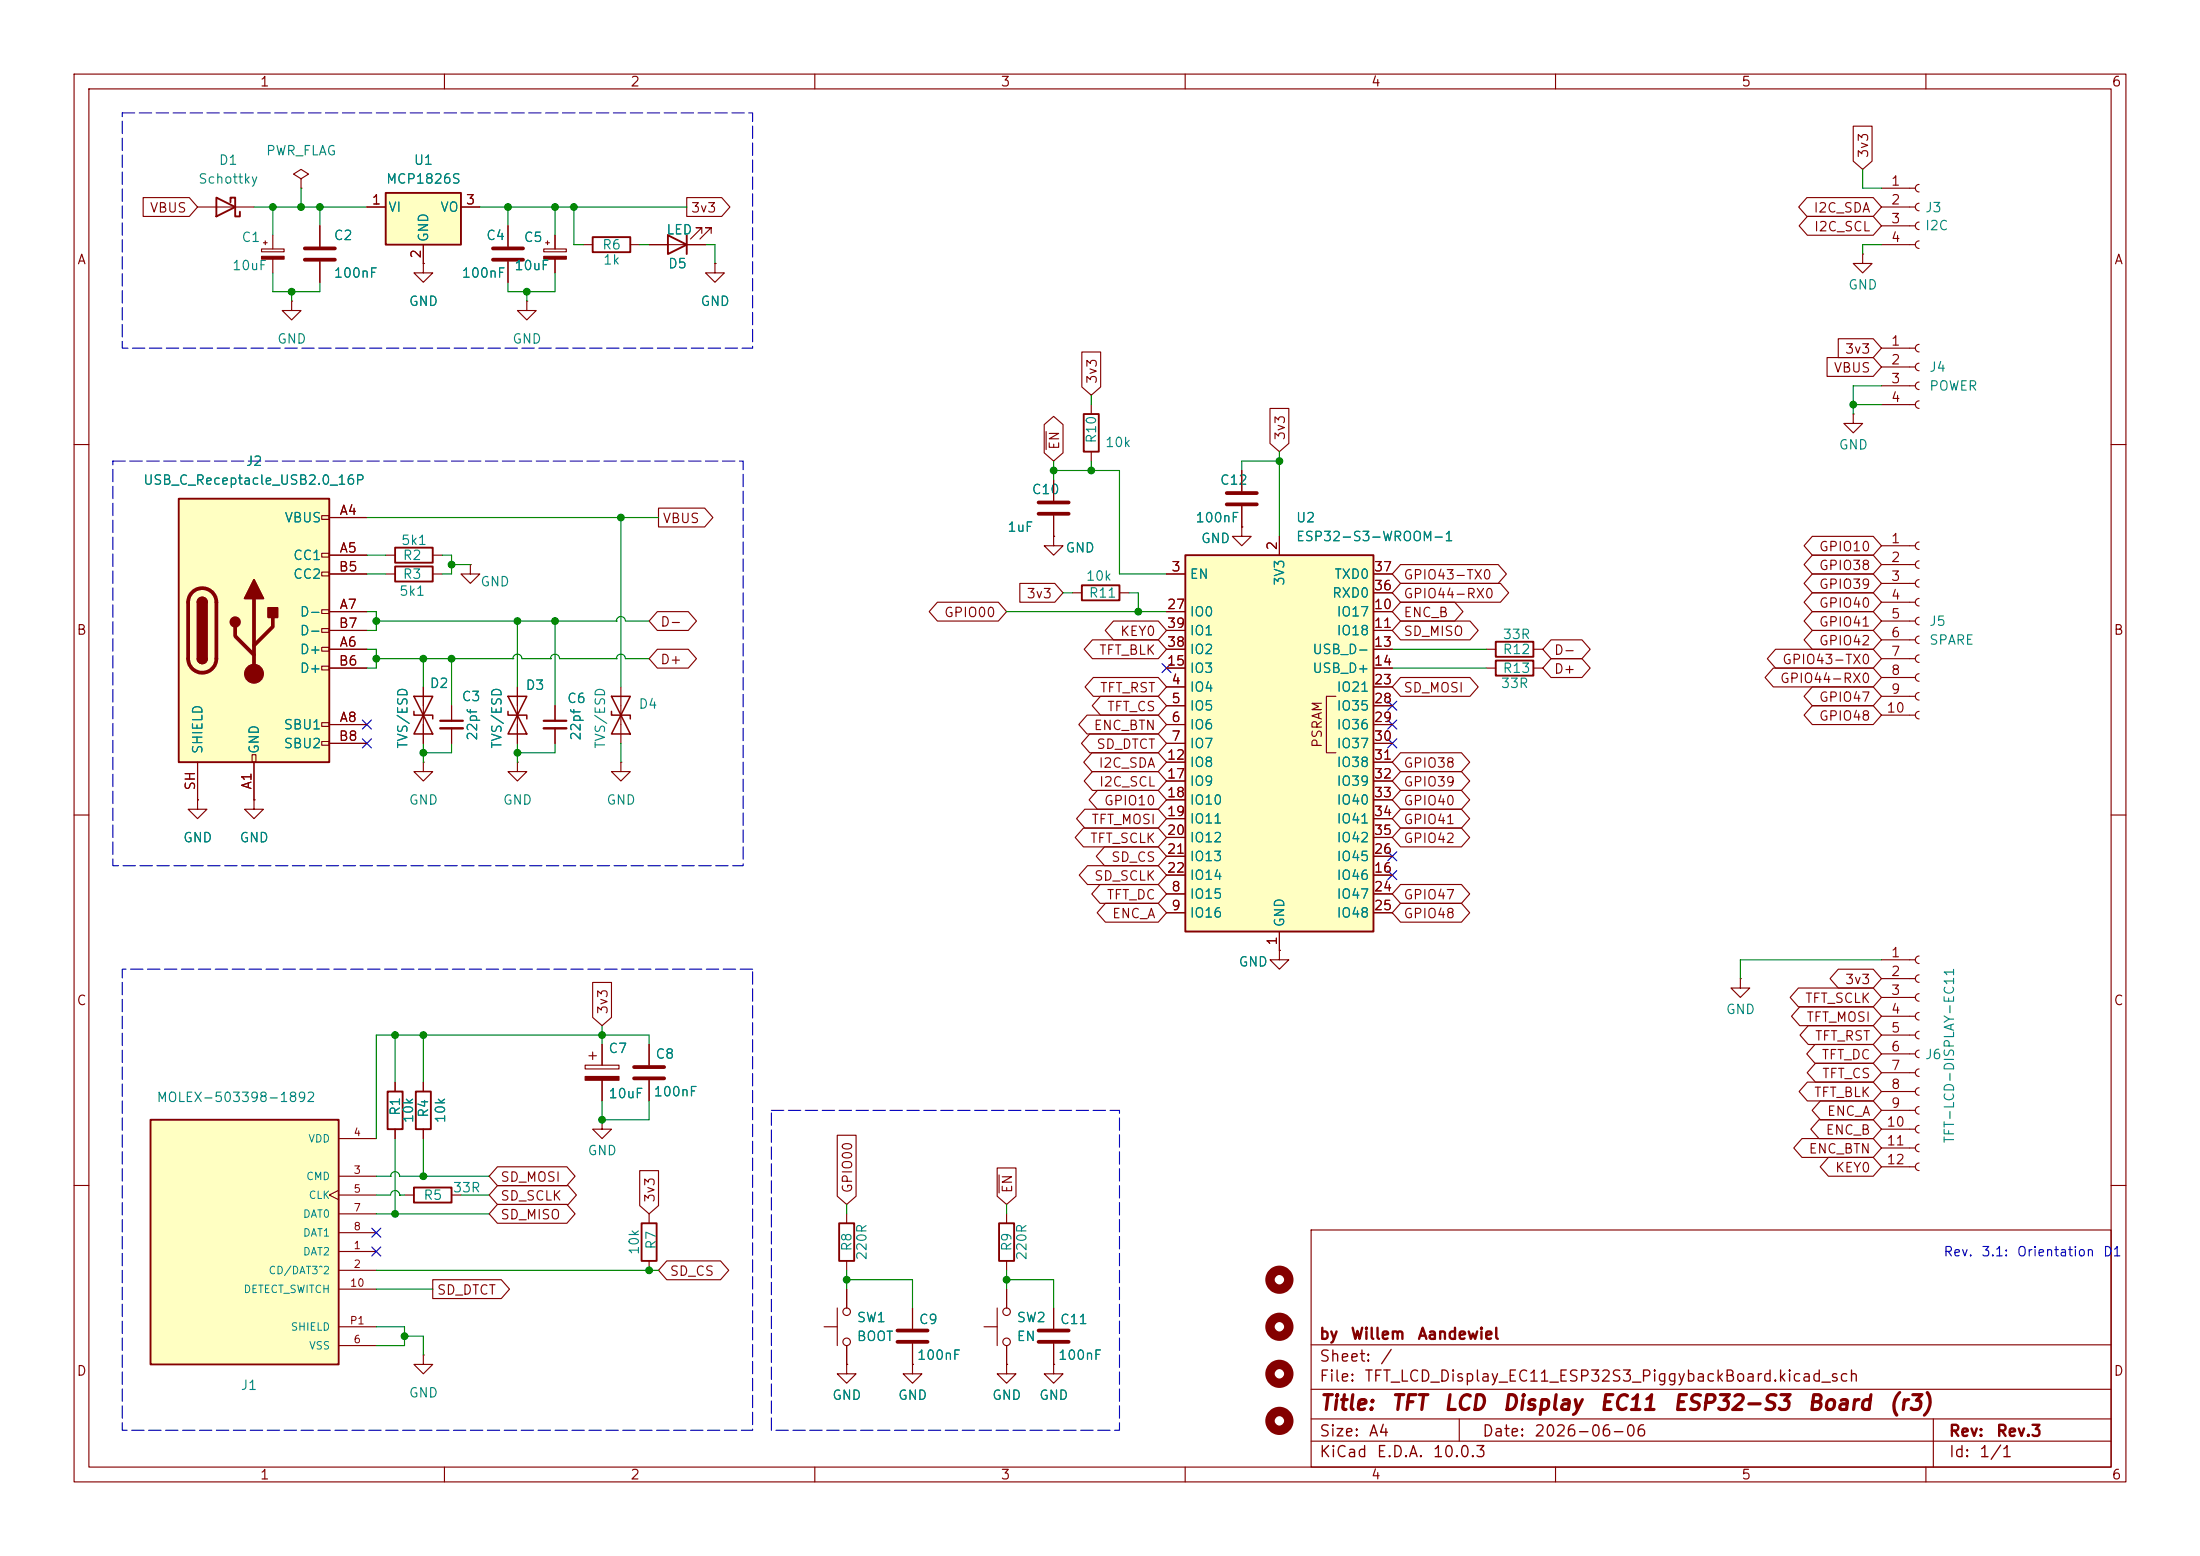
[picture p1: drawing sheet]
<svg xmlns="http://www.w3.org/2000/svg" width="297mm" height="210mm" viewBox="0 0 297 210" stroke-linecap="round" stroke-linejoin="round" font-family="sans-serif">
<g fill="none" stroke="#840000" stroke-width=".15">
<path d="M10 10h277v190h-277zM12 12h273v186h-273zM60 10v2M110 10v2M160 10v2M210 10v2M260 10v2M87.6 33h7.6M94.7 31.5v-.8h-.7h.7l-1.5 1.6M96 31.5v-.8h-.8h.8l-1.5 1.6M254 25.4h4.6M254 27.9h4.6"/>
<path d="M254 30.5h4.6M254 33h4.6M259.1 24.9a.51 .51 0 0 0-.5 .5 .51 .51 0 0 0 .5 .5M259.1 27.4a.51 .51 0 0 0-.5 .5 .51 .51 0 0 0 .5 .5M259.1 30a.51 .51 0 0 0-.5 .5 .51 .51 0 0 0 .5 .5M259.1 32.5a.51 .51 0 0 0-.5 .5 .51 .51 0 0 0 .5 .5M10 60h2M52.1 77.5h1.2M58.4 77.5h1.3M63.5 76.2v1.3h1.3l-1.3 1.2-1.3-1.2h1.3M63.5 76.2h.1M285 60h2"/>
<path d="M57.1 92.7v7.6M61 95.3v2M61 98.3v2M69.8 92.7v7.6M74.9 95.3v2M74.9 98.3v2M83.8 92.7v7.6M200.7 87.6h1.2M207 87.6h1.3M10 110h2M57.1 102.9v1.2h1.3l-1.3 1.3-1.2-1.3h1.2M57.1 102.9h.1"/>
<path d="M69.8 102.9v1.2h1.3l-1.3 1.3-1.2-1.3h1.2M69.8 102.9h.1M285 110h2M172.7 128.3v1.2h1.3l-1.3 1.3-1.3-1.3h1.3M172.7 128.3h.1M10 160h2M111.3 179.1h1.7M113 176.5v5.1M114.3 163.8v1.3M114.3 170.2v1.3M114.3 174v2.5M123.2 176.5v2.8"/>
<path d="M132.8 179.1h1.8M134.6 176.5v5.1M135.9 163.8v1.3M135.9 170.2v1.3M135.9 174v2.5M142.2 176.5v2.8M177 166h108v32h-108zM285 160h2M60 198v2M110 198v2M114.3 184.2v1.2h1.3l-1.3 1.3-1.3-1.3h1.3M114.3 184.2h.1"/>
<path d="M114.3 181.6v2.6M123.2 184.2v1.2h1.3l-1.3 1.3-1.3-1.3h1.3M123.2 184.2h.1M123.2 181.4v2.8M135.9 184.2v1.2h1.3l-1.3 1.3-1.3-1.3h1.3M135.9 184.2h.1M135.9 181.6v2.6M142.2 184.2v1.2h1.3l-1.3 1.3-1.2-1.3h1.2M142.2 184.2h.1M142.2 181.4v2.8M160 198v2M177 194.5h108"/>
<path d="M177 191.5h108M177 187.5h108M177 181.5h108M197 191.5v3M210 198v2M260 198v2M261 191.5v6.5"/>
<circle cx="114.3" cy="177" r=".51"/>
<circle cx="135.9" cy="177" r=".51"/>
<circle cx="114.3" cy="181.1" r=".51"/>
<circle cx="135.9" cy="181.1" r=".51"/>
</g>
<path d="M55.9 96v.5h2.5v.5M55.9 94h2.5l-1.3 2.5zM57.1 96.5l1.3 2.6h-2.5zM68.6 96v.5h2.5v.5M68.6 94h2.5l-1.3 2.5zM69.8 96.5l1.3 2.6h-2.5zM82.5 96v.5h2.6v.5M82.5 94h2.6l-1.3 2.5zM83.8 96.5l1.3 2.6h-2.6z" fill="none" stroke="#840000" stroke-width=".2"/>
<path d="M59.4 97.3h3.1M73.4 97.3h3.1" fill="none" stroke="#840000" stroke-width=".3"/>
<path d="M59.4 98.3h3.1M73.4 98.3h3.1" fill="none" stroke="#840000" stroke-width=".33"/>
<path d="M90.2 31.8l2.5 1.2-2.5 1.3zM92.7 31.8v2.5M53.3 76.5h5.1v2h-5.1zM201.9 86.6h5.1v2h-5.1zM113.3 165.1h2v5.1h-2zM134.9 165.1h2v5.1h-2z" fill="none" stroke="#840000" stroke-width=".25"/>
<path d="M121.2 179.6h4M140.2 179.6h4.1M121.2 181.1h4M140.2 181.1h4.1" fill="none" stroke="#840000" stroke-width=".51"/>
<g fill="none" stroke="#840000" stroke-width="1.3">
<circle cx="172.7" cy="179.1" r="1.27"/>
<circle cx="172.7" cy="172.7" r="1.27"/>
<circle cx="172.7" cy="185.4" r="1.27"/>
<circle cx="172.7" cy="191.8" r="1.27"/>
</g>
<path d="M160 74.9h25.4v50.8h-25.4z" fill="#ffffc2"/>
<path d="M80 32h5.1v2h-5.1zM160 74.9h25.4v50.8h-25.4zM201.9 89.2h5.1v2h-5.1z" fill="none" stroke="#840000" stroke-width=".25"/>
<g fill="none" stroke="#840000" stroke-width=".15">
<path d="M68.6 30.5v2.8M68.6 35.3v2.8M73.4 33.6h3.1v.4h-3.1zM73.7 32.8h.5M73.9 32.5v.5M74.9 31.8v1.8M74.9 35v1.8M78.7 33h1.3M85.1 33h1.3M250.2 55.9v1.3h1.3l-1.3 1.2-1.3-1.2h1.3M250.2 55.9h.1M254 47h4.6"/>
<path d="M254 49.5h4.6M254 52.1h4.6M254 54.6h4.6M259.1 46.5a.51 .51 0 0 0-.5 .5 .51 .51 0 0 0 .5 .5M259.1 49a.51 .51 0 0 0-.5 .5 .51 .51 0 0 0 .5 .5M259.1 51.6a.51 .51 0 0 0-.5 .5 .51 .51 0 0 0 .5 .5M259.1 54.1a.51 .51 0 0 0-.5 .5 .51 .51 0 0 0 .5 .5M157.5 77.5h2.5M172.7 72.4v2.5M185.4 77.5h2.6M254 73.7h4.6M254 76.2h4.6"/>
<path d="M254 78.7h4.6M259.1 73.2a.51 .51 0 0 0-.5 .5 .51 .51 0 0 0 .5 .5M259.1 75.7a.51 .51 0 0 0-.5 .5 .51 .51 0 0 0 .5 .5M259.1 78.2a.51 .51 0 0 0-.5 .5 .51 .51 0 0 0 .5 .5M157.5 92.7h2.5M157.5 95.3h2.5M157.5 97.8h2.5M157.5 82.6h2.5M157.5 85.1h2.5M157.5 87.6h2.5M157.5 90.2h2.5M180.3 94h-1.2v7.6h1.2"/>
<path d="M185.4 92.7h2.6M185.4 95.3h2.6M185.4 97.8h2.6M185.4 82.6h2.6M185.4 85.1h2.6M185.4 87.6h2.6M185.4 90.2h2.6M185.4 80h2.6M200.7 90.2h1.2M207 90.2h1.3M254 81.3h4.6M254 83.8h4.6"/>
<path d="M254 86.4h4.6M254 88.9h4.6M254 91.4h4.6M254 94h4.6M254 96.5h4.6M259.1 80.8a.51 .51 0 0 0-.5 .5 .51 .51 0 0 0 .5 .5M259.1 83.3a.51 .51 0 0 0-.5 .5 .51 .51 0 0 0 .5 .5M259.1 85.9a.51 .51 0 0 0-.5 .5 .51 .51 0 0 0 .5 .5M259.1 88.4a.51 .51 0 0 0-.5 .5 .51 .51 0 0 0 .5 .5M259.1 90.9a.51 .51 0 0 0-.5 .5 .51 .51 0 0 0 .5 .5M259.1 93.5a.51 .51 0 0 0-.5 .5 .51 .51 0 0 0 .5 .5M259.1 96a.51 .51 0 0 0-.5 .5 .51 .51 0 0 0 .5 .5"/>
<path d="M26.7 108v1.2h1.2l-1.2 1.3-1.3-1.3h1.3M26.7 108h.1M83.8 102.9v1.2h1.3l-1.3 1.3-1.3-1.3h1.3M83.8 102.9h.1M157.5 100.3h2.5M157.5 102.9h2.5M157.5 118.1h2.5M157.5 105.4h2.5M157.5 108h2.5M157.5 110.5h2.5M157.5 113h2.5M157.5 115.6h2.5"/>
<path d="M185.4 100.3h2.6M185.4 102.9h2.6M185.4 118.1h2.6M185.4 105.4h2.6M185.4 108h2.6M185.4 110.5h2.6M185.4 113h2.6M185.4 115.6h2.6M157.5 120.7h2.5M157.5 123.2h2.5M172.7 125.7v2.6M185.4 120.7h2.6"/>
<path d="M185.4 123.2h2.6"/>
</g>
<path d="M66.5 33.5h4.1M66.5 35.1h4.1" fill="none" stroke="#840000" stroke-width=".51"/>
<path d="M73.4 34.6h3.1v.4h-3.1z" fill="#840000" stroke="#840000" stroke-width=".15"/>
<path d="M24.1 67.3h20.3v35.6h-20.3z" fill="#ffffc2"/>
<g fill="none" stroke="#840000" stroke-width=".15">
<path d="M26.7 27.9h7.6M35.3 33.6h3.1v.4h-3.1zM35.6 32.8h.5M35.8 32.5v.5M36.8 31.8v1.8M36.8 35v1.8M40.6 24.1l1.1-.6-1.1-.6-1 .6 1 .6v1.3M40.6 25.4h.1M43.2 30.5v2.8M43.2 35.3v2.8M57.1 35.6v1.2h1.3l-1.3 1.3-1.2-1.3h1.2M57.1 35.6h.1"/>
<path d="M96.5 35.6v1.2h1.3l-1.3 1.3-1.3-1.3h1.3M96.5 35.6h.1M251.5 34.3v1.3h1.2l-1.2 1.2-1.3-1.2h1.3M251.5 34.3h.1M39.4 40.6v1.3h1.2l-1.2 1.3-1.3-1.3h1.3M39.4 40.6h.1M43.4 69.6h1v.5h-1zM43.4 74.7h1v.5h-1zM43.4 77.2h1v.5h-1zM44.4 69.9h5.1M44.4 74.9h5.1M44.4 77.5h5.1"/>
<path d="M52.1 74.9h1.2M58.4 74.9h1.3M43.4 82.3h1v.5h-1zM43.4 84.8h1v.5h-1zM43.4 87.4h1v.5h-1zM43.4 89.9h1v.5h-1zM43.4 97.5h1v.5h-1zM44.4 87.6h5.1M44.4 82.6h5.1M44.4 97.8h5.1M44.4 90.2h5.1M44.4 85.1h5.1"/>
<path d="M144.8 80h1.2M151.1 80h1.3M26.7 102.9v5.1M34 101.9h.5v1h-.5zM34.3 108v1.2h1.3l-1.3 1.3-1.3-1.3h1.3M34.3 108h.1M34.3 102.9v5.1M43.4 100.1h1v.5h-1zM44.4 100.3h5.1"/>
</g>
<path d="M29.2 26.7l2.5 1.2-2.5 1.3zM31.1 27.3v-.6h.6v2.5h.7v-.6M24.1 67.3h20.3v35.6h-20.3zM53.3 73.9h5.1v2h-5.1zM146 79h5.1v2h-5.1zM26.7 81.3a.64 .64 0 0 1 .6-.7 .64 .64 0 0 1 .6 .7M26.7 88.9a.64 .64 0 0 0 .6 .6 .64 .64 0 0 0 .6-.6" fill="none" stroke="#840000" stroke-width=".25"/>
<path d="M41.1 33.5h4.1M41.1 35.1h4.1M26 79.9a1.9 1.9 0 0 1 2-.4 1.9 1.9 0 0 1 1.2 1.8v7.6a1.91 1.91 0 0 1-1.9 1.9 1.91 1.91 0 0 1-1.9-1.9v-7.6a1.9 1.9 0 0 1 .6-1.4zM31.7 84.6v1.3l2.6 2.5M34.3 80.8v10.1M36.8 83.3v1.3l-2.5 2.5" fill="none" stroke="#840000" stroke-width=".51"/>
<g fill="#840000" stroke="#840000" stroke-width=".25">
<path d="M26.7 81.3h1.2v7.6h-1.2z"/>
<path d="M26.9 80.8a.64 .64 0 0 1 .6-.1 .64 .64 0 0 1 .4 .6h-1.2z"/>
<path d="M26.7 88.9h1.2a.64 .64 0 0 1-.6 .6 .64 .64 0 0 1-.6-.6z"/>
<path d="M34.3 78.2l1.3 2.6h-2.6z"/>
<path d="M36.2 82h1.3v1.3h-1.3z"/>
<circle cx="31.7" cy="83.9" r=".63"/>
</g>
<g fill="#840000" stroke="#840000" stroke-width=".15">
<path d="M35.3 34.6h3.1v.4h-3.1z"/>
<circle cx="34.3" cy="90.9" r="1.27"/>
</g>
<path d="M52.1 26h10.1v7h-10.1z" fill="#ffffc2"/>
<path d="M52.1 26h10.1v7h-10.1zM56.1 147.3h2.1v5.1h-2.1z" fill="none" stroke="#840000" stroke-width=".25"/>
<g fill="none" stroke="#840000" stroke-width=".15">
<path d="M49.5 27.9h2.6M57.1 33v2.6M62.2 27.9h2.6M254 129.5h4.6M254 132.1h4.6M254 134.6h4.6M254 137.2h4.6M254 139.7h4.6M259.1 129a.51 .51 0 0 0-.5 .5 .51 .51 0 0 0 .5 .5M259.1 131.6a.51 .51 0 0 0-.5 .5 .51 .51 0 0 0 .5 .5M259.1 134.1a.51 .51 0 0 0-.5 .5 .51 .51 0 0 0 .5 .5M259.1 136.7a.51 .51 0 0 0-.5 .5 .51 .51 0 0 0 .5 .5"/>
<path d="M259.1 139.2a.51 .51 0 0 0-.5 .5 .51 .51 0 0 0 .5 .5M57.1 146.1v1.2M57.1 152.4v1.3M254 142.2h4.6M254 144.8h4.6M254 147.3h4.6M254 149.9h4.6M254 152.4h4.6M254 154.9h4.6M254 157.5h4.6M259.1 141.7a.51 .51 0 0 0-.5 .5 .51 .51 0 0 0 .5 .5M259.1 144.3a.51 .51 0 0 0-.5 .5 .51 .51 0 0 0 .5 .5"/>
<path d="M259.1 146.8a.51 .51 0 0 0-.5 .5 .51 .51 0 0 0 .5 .5M259.1 149.4a.51 .51 0 0 0-.5 .5 .51 .51 0 0 0 .5 .5M259.1 151.9a.51 .51 0 0 0-.5 .5 .51 .51 0 0 0 .5 .5M259.1 154.4a.51 .51 0 0 0-.5 .5 .51 .51 0 0 0 .5 .5M259.1 157a.51 .51 0 0 0-.5 .5 .51 .51 0 0 0 .5 .5"/>
</g>
<path d="M20.3 151.1h25.4v33.1h-25.4z" fill="#ffffc2"/>
<path d="M146.3 55.9h2v5.1h-2zM20.3 151.1h25.4v33.1h-25.4zM52.3 147.3h2.1v5.1h-2.1zM55.9 160.3h5.1v2h-5.1zM86.6 165.1h2v5.1h-2z" fill="none" stroke="#840000" stroke-width=".25"/>
<g fill="none" stroke="#840000" stroke-width=".15">
<path d="M250.2 17h2.5v4.7l-1.2 1.2-1.3-1.2zM19.3 26.7h6.3l1.1 1.2-1.1 1.3h-6.3zM43.2 30.5v2.8M43.2 35.3v2.8M49.5 27.9h2.6M57.1 35.6h.1M57.1 33v2.6M62.2 27.9h2.6M68.6 30.5v2.8M68.6 35.3v2.8M74.9 31.8v1.8M74.9 35v1.8"/>
<path d="M87.6 33h2.6M92.7 26.7h4.7l1.1 1.2-1.1 1.3h-4.7zM92.7 33h2.5M96.5 35.6h.1M243.9 26.7h9l1.1 1.2-1.1 1.3h-9l-1.1-1.3zM244 29.2h8.9l1.1 1.3-1.1 1.3h-8.9l-1.1-1.3zM71.1 40.6v1.3h1.3l-1.3 1.3-1.3-1.3h1.3M71.1 40.6h.1M141 57.3l1.2-1.1 1.3 1.1v3.8l-1.3 1.1-1.2-1.1zM141.2 58.2v2.5M146 47.5h2.6v4.7l-1.3 1.1-1.3-1.1zM147.3 54.6v1.3"/>
<path d="M171.4 55.1h2.6v4.7l-1.3 1.2-1.3-1.2zM246.7 48.3h6.2l1.1 1.2-1.1 1.3h-6.2zM248.2 45.7h4.7l1.1 1.3-1.1 1.3h-4.7zM44.4 77.5h5.1M44.4 69.9h5.1M44.4 74.9h5.1M88.9 68.6h6.2l1.1 1.3-1.1 1.2h-6.2zM137.7 78.7h4.7l1.1 1.3-1.1 1.3h-4.7zM142.2 72.4v1.3h1.3l-1.3 1.2-1.2-1.2h1.2M142.2 72.4h.1M142.2 64.8v2.8M142.2 69.6v2.8"/>
<path d="M147.3 61v1.2M157.5 77.5h2.5M167.6 71.1v1.3h1.3l-1.3 1.3-1.2-1.3h1.2M167.6 71.1h.1M167.6 63.5v2.8M167.6 68.3v2.8M172.7 72.4v2.5M185.4 77.5h2.6M189.1 78.7h13.5l1.1 1.3-1.1 1.3h-13.5l-1.1-1.3zM189.1 76.2h13.2l1.1 1.3-1.1 1.2h-13.2l-1.1-1.2zM244.7 77.5h8.2l1.1 1.2-1.1 1.3h-8.2l-1.2-1.3zM244.7 74.9h8.2l1.1 1.3-1.1 1.3h-8.2l-1.2-1.3z"/>
<path d="M244.7 72.4h8.2l1.1 1.3-1.1 1.2h-8.2l-1.2-1.2zM44.4 97.8h5.1M44.4 82.6h5.1M44.4 85.1h5.1M44.4 87.6h5.1M44.4 90.2h5.1M57.1 92.7v2.6M57.1 97.8v2.5M61 95.3v2M61 98.3v2M69.8 92.7v2.6M69.8 97.8v2.5"/>
<path d="M74.9 95.3v2M74.9 98.3v2M88.7 87.6h4.2l1.1 1.3-1.1 1.3h-4.2l-1.1-1.3zM88.7 82.5h4.2l1.1 1.3-1.1 1.3h-4.2l-1.1-1.3zM126.6 81.3h8.2l1.1 1.3-1.1 1.2h-8.2l-1.2-1.2zM146.7 96.5h9.7l1.1 1.3-1.1 1.3h-9.7l-1.1-1.3zM147.1 99.1h9.3l1.1 1.2-1.1 1.3h-9.3l-1.1-1.3zM147.5 86.4h8.9l1.1 1.2-1.1 1.3h-8.9l-1.1-1.3zM147.6 91.4h8.8l1.1 1.3-1.1 1.3h-8.8l-1.1-1.3zM148.6 94h7.8l1.1 1.3-1.1 1.2h-7.8l-1.1-1.2zM150.3 83.8h6.1l1.1 1.3-1.1 1.3h-6.1l-1.1-1.3zM157.5 92.7h2.5"/>
<path d="M157.5 95.3h2.5M157.5 97.8h2.5M157.5 82.6h2.5M157.5 85.1h2.5M157.5 87.6h2.5M157.5 90.2h2.5M185.4 92.7h2.6M185.4 95.3h2.6M185.4 97.8h2.6M185.4 82.6h2.6M185.4 85.1h2.6M185.4 87.6h2.6"/>
<path d="M185.4 90.2h2.6M185.4 80h2.6M189.1 91.4h9.3l1.2 1.3-1.2 1.3h-9.3l-1.1-1.3zM189.1 81.3h7.3l1.1 1.3-1.1 1.2h-7.3l-1.1-1.2zM189.1 83.8h9.3l1.2 1.3-1.2 1.3h-9.3l-1.1-1.3zM209.4 88.9h4.2l1.1 1.3-1.1 1.2h-4.2l-1.1-1.2zM209.4 86.4h4.2l1.1 1.2-1.1 1.3h-4.2l-1.1-1.3zM239.4 90.2h13.5l1.1 1.2-1.1 1.3h-13.5l-1.1-1.3zM239.7 87.6h13.2l1.1 1.3-1.1 1.3h-13.2l-1.1-1.3zM244.7 95.2h8.2l1.1 1.3-1.1 1.3h-8.2l-1.2-1.3zM244.7 85.1h8.2l1.1 1.3-1.1 1.2h-8.2l-1.2-1.2zM244.7 92.7h8.2l1.1 1.3-1.1 1.3h-8.2l-1.2-1.3z"/>
<path d="M244.7 80h8.2l1.1 1.3-1.1 1.3h-8.2l-1.2-1.3zM244.7 82.5h8.2l1.1 1.3-1.1 1.3h-8.2l-1.2-1.3zM26.7 108h.1M26.7 102.9v5.1M34.3 108h.1M34.3 102.9v5.1M44.4 100.3h5.1M146.3 111.8h10.1l1.1 1.2-1.1 1.3h-10.1l-1.1-1.3zM146.4 109.2h10l1.1 1.3-1.1 1.3h-10l-1.1-1.3zM146.8 116.8h9.6l1.1 1.3-1.1 1.3h-9.6l-1.1-1.3zM147.4 101.6h9l1.1 1.3-1.1 1.2h-9l-1.1-1.2zM147.5 104.1h8.9l1.1 1.3-1.1 1.3h-8.9l-1.1-1.3z"/>
<path d="M148.1 106.7h8.3l1.1 1.3-1.1 1.2h-8.3l-1.1-1.2zM148.5 119.4h7.9l1.1 1.3-1.1 1.2h-7.9l-1.1-1.2zM149.1 114.3h7.3l1.1 1.3-1.1 1.2h-7.3l-1.1-1.2zM157.5 100.3h2.5M157.5 102.9h2.5M157.5 118.1h2.5M157.5 105.4h2.5M157.5 108h2.5M157.5 110.5h2.5M157.5 113h2.5M157.5 115.6h2.5M185.4 100.3h2.6"/>
<path d="M185.4 102.9h2.6M185.4 118.1h2.6M185.4 105.4h2.6M185.4 108h2.6M185.4 110.5h2.6M185.4 113h2.6M185.4 115.6h2.6M189.1 111.8h8.2l1.1 1.2-1.1 1.3h-8.2l-1.1-1.3zM189.1 119.4h8.2l1.1 1.3-1.1 1.2h-8.2l-1.1-1.2zM189.1 104.1h8.2l1.1 1.3-1.1 1.3h-8.2l-1.1-1.3zM189.1 109.2h8.2l1.1 1.3-1.1 1.3h-8.2l-1.1-1.3zM189.1 101.6h8.2l1.1 1.3-1.1 1.2h-8.2l-1.1-1.2z"/>
<path d="M189.1 106.7h8.2l1.1 1.3-1.1 1.2h-8.2l-1.1-1.2zM80 132.6h2.6v4.7l-1.3 1.1-1.3-1.1zM149.2 121.9h7.2l1.1 1.3-1.1 1.3h-7.2l-1.1-1.3zM157.5 120.7h2.5M157.5 123.2h2.5M172.7 128.3h.1M172.7 125.7v2.6M185.4 120.7h2.6M185.4 123.2h2.6M189.1 121.9h8.2l1.1 1.3-1.1 1.3h-8.2l-1.1-1.3zM234.9 132.1v1.3h1.3l-1.3 1.2-1.2-1.2h1.2M234.9 132.1h.1"/>
<path d="M242.8 133.3h10.1l1.1 1.3-1.1 1.3h-10.1l-1.1-1.3zM243 135.9h9.9l1.1 1.3-1.1 1.2h-9.9l-1.1-1.2zM244.1 138.4h8.8l1.1 1.3-1.1 1.3h-8.8l-1.1-1.3zM248.2 130.8h4.7l1.1 1.3-1.1 1.3h-4.7l-1.1-1.3zM45.7 158.8h5.1M45.7 153.7h5.1M53.3 146.1v1.2M53.3 152.4v1.3M57.1 146.1v1.2M57.1 152.4v1.3M67.2 157.5h9.3l1.1 1.3-1.1 1.2h-9.3l-1.2-1.2zM79 143.8h4.6v.5h-4.6z"/>
<path d="M79.5 142.5h1M80 142v1M81.3 151.1v1.3h1.2l-1.2 1.3-1.3-1.3h1.3M81.3 151.1h.1M81.3 141v2.8M81.3 145.8v2.8M86.4 158h2.5v4.7l-1.3 1.1-1.2-1.1zM87.6 141v2.8M87.6 145.8v2.8M113 153.2h2.6v8.2l-1.3 1.2-1.3-1.2zM134.6 157.6h2.6v3.8l-1.3 1.2-1.3-1.2zM134.9 158.6v2.4"/>
<path d="M243.3 153.7h9.6l1.1 1.2-1.1 1.3h-9.6l-1.1-1.3zM244 146h8.9l1.1 1.3-1.1 1.3h-8.9l-1.1-1.3zM245 141h7.9l1.1 1.2-1.1 1.3h-7.9l-1.1-1.3zM245.1 143.5h7.8l1.1 1.3-1.1 1.3h-7.8l-1.1-1.3zM245.6 151.1h7.3l1.1 1.3-1.1 1.3h-7.3l-1.1-1.3zM245.7 148.6h7.2l1.1 1.3-1.1 1.2h-7.2l-1.1-1.2zM246.8 156.2h6.1l1.1 1.3-1.1 1.3h-6.1l-1.1-1.3zM45.7 160.7l-1.3 .6 1.3 .6M45.7 168.9h5.1M45.7 171.5h5.1M45.7 161.3h5.1M45.7 163.8h5.1"/>
<path d="M45.7 166.4h5.1M45.7 174h5.1M45.7 179.1h5.1M54.6 161.3h1.3M58.4 172.7h9.3l1.1 1.3-1.1 1.3h-9.3zM61 161.3h1.2M67.2 160h9.5l1.1 1.3-1.1 1.3h-9.5l-1.2-1.3zM67.2 162.6h9.3l1.1 1.2-1.1 1.3h-9.3l-1.2-1.3zM87.6 163.8v1.3M87.6 170.2v1.3M90 170.2h7.3l1.1 1.3-1.1 1.2h-7.3l-1.1-1.2zM114.3 174v2.5"/>
<path d="M123.2 176.5v2.8M135.9 174v2.5M142.2 176.5v2.8M45.7 181.6h5.1M57.1 182.9v1.3h-1.2l1.2 1.2 1.3-1.2h-1.3M57.1 182.9h.1M114.3 184.2h.1M114.3 181.6v2.6M123.2 184.2h.1M123.2 181.4v2.8M135.9 184.2h.1M135.9 181.6v2.6"/>
<path d="M142.2 184.2h.1M142.2 181.4v2.8"/>
</g>
<path d="M140.2 67.8h4.1M140.2 69.3h4.1M165.6 66.5h4.1M165.6 68.1h4.1M85.6 144h4.1M85.6 145.5h4.1" fill="none" stroke="#840000" stroke-width=".51"/>
<path d="M79 145.3h4.6v.5h-4.6z" fill="#840000" stroke="#840000" stroke-width=".15"/>
<g fill="none" stroke="#008400" stroke-width=".15">
<path d="M34.3 27.9h15.2M36.8 36.8v2.6h6.4v-1.3M36.8 27.9v3.9M39.4 39.4v1.2M40.6 25.4v2.5M43.2 27.9v2.6M64.8 27.9h27.9M68.6 27.9v2.6M71.1 39.4v1.2M74.9 36.8v2.6h-6.3v-1.3M74.9 27.9v3.9M77.5 27.9v5.1h1.2"/>
<path d="M86.4 33h1.2M95.2 33h1.3v2.6M251.5 22.9v2.5h2.5M254 33h-2.5v1.3M147.3 53.3v1.3M250.2 54.6h3.8M254 52.1h-3.8v3.8M49.5 77.5h2.6M49.5 74.9h2.6M49.5 69.9h39.4M59.7 74.9h1.3v2.6h-1.3M61 76.2h2.5"/>
<path d="M83.8 69.9v22.8M142.2 63.5h8.9v14h6.4M142.2 62.2v2.6M147.3 62.2v1.3M172.7 61v11.4M172.7 62.2h-5.1v1.3M49.5 87.6h1.3v2.6h-1.3M49.5 82.6h1.3v2.5h-1.3M50.8 88.9h18.4M50.8 83.8h32.4M57.1 88.9v3.8M61 88.9v6.4"/>
<path d="M69.2 88.9h.1M69.2 88.9a.61 .61 0 0 1 .6-.6 .61 .61 0 0 1 .7 .6h3.8M69.8 83.8v8.9M74.3 88.9h.1M74.3 88.9a.61 .61 0 0 1 .6-.6 .61 .61 0 0 1 .6 .6h7.7M74.9 83.8v11.5M83.2 83.8h.1M83.2 83.8a.61 .61 0 0 1 .6-.6 .61 .61 0 0 1 .6 .6h3.2M83.2 88.9h.1M83.2 88.9a.61 .61 0 0 1 .6-.6 .61 .61 0 0 1 .6 .6h3.2M135.9 82.6h21.6M143.5 80h1.3"/>
<path d="M152.4 80h1.3v2.6M188 90.2h12.7M188 87.6h12.7M57.1 100.3v2.6M61 100.3v1.3h-3.9M69.8 100.3v2.6M74.9 100.3v1.3h-5.1M83.8 100.3v2.6M53.3 139.7v6.4M57.1 139.7v6.4M81.3 138.4v2.6M254 129.5h-19.1v2.6"/>
<path d="M50.8 158.8h1.9M52.7 158.8h.1M52.7 158.8a.61 .61 0 0 1 .6-.7 .61 .61 0 0 1 .6 .7h12.1M53.3 153.7v10.1M57.1 153.7v5.1M81.3 148.6v2.5h6.3v-2.5M87.6 141v-1.3h-36.8v14M50.8 161.3h1.9a.61 .61 0 0 1 .6-.6 .61 .61 0 0 1 .6 .6M50.8 179.1h3.8v2.5h-3.8M50.8 163.8h15.2M50.8 174h7.6M50.8 171.5h38.1"/>
<path d="M53.9 161.3h.1M53.9 161.3h.7M62.2 161.3h3.8M114.3 172.7h8.9v3.8M114.3 162.6v1.2M114.3 171.5v2.5M135.9 162.6v1.2M135.9 171.5v2.5M135.9 172.7h6.3v3.8M54.6 180.3h2.5v2.6"/>
</g>
<g fill="none" stroke="#000084" stroke-width=".15">
<path d="M48.9 99.7l1.2 1.2M48.9 97.2l1.2 1.2M50.1 99.7l-1.2 1.2M50.1 97.2l-1.2 1.2M156.9 89.6l1.2 1.2M158.1 89.6l-1.2 1.2M187.4 99.7l1.2 1.2M187.4 97.2l1.2 1.2M187.4 94.6l1.2 1.3M188.6 99.7l-1.2 1.2M188.6 97.2l-1.2 1.2M188.6 94.6l-1.2 1.3"/>
<path d="M187.4 115l1.2 1.2M187.4 117.5l1.2 1.2M188.6 115l-1.2 1.2M188.6 117.5l-1.2 1.2M50.2 165.8l1.2 1.2M50.2 168.3l1.2 1.2M51.4 165.8l-1.2 1.2M51.4 168.3l-1.2 1.2"/>
</g>
<path d="M16.5 15.2h85.1v31.8h-85.1zM15.2 62.2h85.1v54.6h-85.1zM16.5 130.8h85.1v62.2h-85.1zM104.1 149.9h47v43.1h-47z" fill="none" stroke="#0000c2" stroke-width=".15" stroke-dasharray="1.7 .6"/>
<g fill="#008400" stroke="#008400" stroke-width=".14">
<circle cx="135.9" cy="172.7" r=".46"/>
<circle cx="114.3" cy="172.7" r=".46"/>
<circle cx="172.7" cy="62.2" r=".46"/>
<circle cx="147.3" cy="63.5" r=".46"/>
<circle cx="142.2" cy="63.5" r=".46"/>
<circle cx="153.7" cy="82.6" r=".46"/>
<circle cx="250.2" cy="54.6" r=".46"/>
<circle cx="83.8" cy="69.9" r=".46"/>
<circle cx="61" cy="76.2" r=".46"/>
<circle cx="77.5" cy="27.9" r=".46"/>
<circle cx="74.9" cy="27.9" r=".46"/>
<circle cx="68.6" cy="27.9" r=".46"/>
<circle cx="71.1" cy="39.4" r=".46"/>
<circle cx="54.6" cy="180.3" r=".46"/>
<circle cx="53.3" cy="163.8" r=".46"/>
<circle cx="57.1" cy="158.8" r=".46"/>
<circle cx="50.8" cy="83.8" r=".46"/>
<circle cx="50.8" cy="88.9" r=".46"/>
<circle cx="61" cy="88.9" r=".46"/>
<circle cx="69.8" cy="83.8" r=".46"/>
<circle cx="74.9" cy="83.8" r=".46"/>
<circle cx="57.1" cy="88.9" r=".46"/>
<circle cx="57.1" cy="101.6" r=".46"/>
<circle cx="69.8" cy="101.6" r=".46"/>
<circle cx="43.2" cy="27.9" r=".46"/>
<circle cx="39.4" cy="39.4" r=".46"/>
<circle cx="36.8" cy="27.9" r=".46"/>
<circle cx="40.6" cy="27.9" r=".46"/>
<circle cx="87.6" cy="171.5" r=".46"/>
<circle cx="81.3" cy="151.1" r=".46"/>
<circle cx="53.3" cy="139.7" r=".46"/>
<circle cx="57.1" cy="139.7" r=".46"/>
<circle cx="81.3" cy="139.7" r=".46"/>
</g>
<g font-size="2" fill="#840000">
<text x="178" y="190.8">Title:</text>
<text x="187.7" y="190.8">TFT</text>
<text x="194.8" y="190.8">LCD</text>
<text x="202.7" y="190.8">Display</text>
<text x="215.8" y="190.8">EC11</text>
<text x="225.7" y="190.8">ESP32-S3</text>
<text x="243.9" y="190.8">Board</text>
<text x="254.8" y="190.8">(r3)</text>
</g>
<g font-size="1.5" fill="#840000">
<text x="178" y="184.2">Sheet:</text>
<text x="178" y="181.2">by</text>
<text x="182.2" y="181.2">Willem</text>
<text x="186.2" y="184.2">/</text>
<text x="191.3" y="181.2">Aandewiel</text>
<text x="178" y="186.9">File:</text>
<text x="184.1" y="186.9">TFT_LCD_Display_EC11_ESP32S3_PiggybackBoard.kicad_sch</text>
<text x="178" y="197.1">KiCad</text>
<text x="178" y="194.3">Size:</text>
<text x="184.7" y="194.3">A4</text>
<text x="185.7" y="197.1">E.D.A.</text>
<text x="193.3" y="197.1">10.0.3</text>
<text x="200" y="194.3">Date:</text>
<text x="207" y="194.3">2026-06-06</text>
<text x="263" y="194.3">Rev:</text>
<text x="263" y="197.1">Id:</text>
<text x="267.1" y="197.1">1/1</text>
<text x="269.4" y="194.3">Rev.3</text>
</g>
<g font-size="1.3" fill="#840000">
<text x="35" y="12">1</text>
<text x="85" y="12">2</text>
<text x="135" y="12">3</text>
<text x="185" y="12">4</text>
<text x="235" y="12">5</text>
<text x="285" y="12">6</text>
<text x="252.5" y="21.4" transform="rotate(-90 252.5 21.4)">3v3</text>
<text x="20.1" y="29">VBUS</text>
<text x="50.1" y="27.9">1</text>
<text x="62.8" y="27.9">3</text>
<text x="93.2" y="29">3v3</text>
<text x="244.7" y="29">I2C_SDA</text>
<text x="255.2" y="25.4">1</text>
<text x="255.2" y="27.9">2</text>
<text x="10.3" y="36">A</text>
<text x="57.1" y="35" transform="rotate(-90 57.1 35)">2</text>
<text x="244.8" y="31.5">I2C_SCL</text>
<text x="255.2" y="30.5">3</text>
<text x="255.2" y="33">4</text>
<text x="285.3" y="36">A</text>
<text x="255.2" y="47">1</text>
<text x="148.4" y="51.9" transform="rotate(-90 148.4 51.9)">3v3</text>
<text x="247.5" y="50.6">VBUS</text>
<text x="249" y="48.1">3v3</text>
<text x="255.2" y="49.5">2</text>
<text x="255.2" y="52">3</text>
<text x="173.8" y="59.5" transform="rotate(-90 173.8 59.5)">3v3</text>
<text x="255.2" y="54.6">4</text>
<text x="143.3" y="60.8" transform="rotate(-90 143.3 60.8)">EN</text>
<text x="45.7" y="69.8">A4</text>
<text x="89.4" y="70.9">VBUS</text>
<text x="45.6" y="77.4">B5</text>
<text x="45.7" y="74.9">A5</text>
<text x="158" y="77.4">3</text>
<text x="172.7" y="74.4" transform="rotate(-90 172.7 74.4)">2</text>
<text x="185.4" y="77.4">37</text>
<text x="245.5" y="77.3">GPIO38</text>
<text x="245.5" y="74.7">GPIO10</text>
<text x="255.2" y="73.6">1</text>
<text x="255.2" y="76.2">2</text>
<text x="45.7" y="82.5">A7</text>
<text x="127.4" y="83.6">GPIO00</text>
<text x="138.5" y="81.1">3v3</text>
<text x="157.4" y="82.5">27</text>
<text x="185.4" y="82.5">10</text>
<text x="185.4" y="80">36</text>
<text x="189.4" y="83.6">ENC_B</text>
<text x="189.4" y="81.1">GPIO44-RX0</text>
<text x="189.4" y="78.5">GPIO43-TX0</text>
<text x="245.5" y="82.3">GPIO40</text>
<text x="245.5" y="79.8">GPIO39</text>
<text x="255.2" y="78.7">3</text>
<text x="255.2" y="81.3">4</text>
<text x="255.2" y="83.8">5</text>
<text x="10.3" y="86">B</text>
<text x="45.6" y="85.1">B7</text>
<text x="45.7" y="87.6">A6</text>
<text x="89.1" y="90">D+</text>
<text x="89.1" y="84.9">D-</text>
<text x="148.3" y="88.7">TFT_BLK</text>
<text x="151.1" y="86.2">KEY0</text>
<text x="157.4" y="87.6">38</text>
<text x="157.4" y="85.1">39</text>
<text x="185.4" y="85.1">11</text>
<text x="185.4" y="87.6">13</text>
<text x="189.4" y="86.2">SD_MISO</text>
<text x="209.7" y="88.7">D-</text>
<text x="240.5" y="90">GPIO43-TX0</text>
<text x="245.5" y="87.4">GPIO42</text>
<text x="245.5" y="84.9">GPIO41</text>
<text x="255.2" y="86.3">6</text>
<text x="255.2" y="88.9">7</text>
<text x="285.3" y="86">B</text>
<text x="45.6" y="90.1">B6</text>
<text x="148.4" y="93.8">TFT_RST</text>
<text x="157.4" y="90.1">15</text>
<text x="158" y="92.7">4</text>
<text x="158" y="95.2">5</text>
<text x="185.4" y="90.1">14</text>
<text x="185.4" y="92.7">23</text>
<text x="185.4" y="95.2">28</text>
<text x="189.4" y="93.8">SD_MOSI</text>
<text x="209.7" y="91.2">D+</text>
<text x="240.2" y="92.5">GPIO44-RX0</text>
<text x="245.5" y="95">GPIO47</text>
<text x="255.2" y="91.4">8</text>
<text x="255.2" y="94">9</text>
<text x="45.6" y="100.3">B8</text>
<text x="45.7" y="97.8">A8</text>
<text x="147.6" y="98.9">ENC_BTN</text>
<text x="147.9" y="101.4">SD_DTCT</text>
<text x="149.4" y="96.3">TFT_CS</text>
<text x="158" y="97.8">6</text>
<text x="158" y="100.3">7</text>
<text x="178.8" y="101" transform="rotate(-90 178.8 101)">PSRAM</text>
<text x="185.4" y="97.8">29</text>
<text x="185.4" y="100.3">30</text>
<text x="245.5" y="97.6">GPIO48</text>
<text x="254.6" y="96.5">10</text>
<text x="26.6" y="106.8" transform="rotate(-90 26.6 106.8)">SH</text>
<text x="34.3" y="106.7" transform="rotate(-90 34.3 106.7)">A1</text>
<text x="148.2" y="103.9">I2C_SDA</text>
<text x="148.3" y="106.5">I2C_SCL</text>
<text x="157.4" y="102.8">12</text>
<text x="157.4" y="105.4">17</text>
<text x="157.4" y="107.9">18</text>
<text x="185.4" y="102.8">31</text>
<text x="185.4" y="105.4">32</text>
<text x="185.4" y="107.9">33</text>
<text x="189.4" y="106.5">GPIO39</text>
<text x="189.4" y="103.9">GPIO38</text>
<text x="147.3" y="111.6">TFT_MOSI</text>
<text x="149" y="109">GPIO10</text>
<text x="157.4" y="110.5">19</text>
<text x="157.4" y="113">20</text>
<text x="185.4" y="110.5">34</text>
<text x="185.4" y="113">35</text>
<text x="189.4" y="111.6">GPIO41</text>
<text x="189.4" y="109">GPIO40</text>
<text x="147.1" y="114.1">TFT_SCLK</text>
<text x="147.6" y="119.2">SD_SCLK</text>
<text x="149.9" y="116.6">SD_CS</text>
<text x="157.4" y="115.5">21</text>
<text x="157.4" y="118.1">22</text>
<text x="185.4" y="118.1">16</text>
<text x="185.4" y="115.5">26</text>
<text x="189.4" y="114.1">GPIO42</text>
<text x="149.3" y="121.7">TFT_DC</text>
<text x="150" y="124.3">ENC_A</text>
<text x="158" y="120.6">8</text>
<text x="158" y="123.2">9</text>
<text x="185.4" y="120.6">24</text>
<text x="185.4" y="123.2">25</text>
<text x="189.4" y="124.3">GPIO48</text>
<text x="189.4" y="121.7">GPIO47</text>
<text x="172.7" y="127.7" transform="rotate(-90 172.7 127.7)">1</text>
<text x="255.2" y="129.5">1</text>
<text x="10.3" y="136">C</text>
<text x="82.3" y="137" transform="rotate(-90 82.3 137)">3v3</text>
<text x="243.6" y="135.7">TFT_SCLK</text>
<text x="249" y="133.1">3v3</text>
<text x="255.2" y="132.1">2</text>
<text x="255.2" y="134.6">3</text>
<text x="255.2" y="137.1">4</text>
<text x="285.3" y="136">C</text>
<text x="243.8" y="138.2">TFT_MOSI</text>
<text x="244.9" y="140.8">TFT_RST</text>
<text x="245.8" y="143.3">TFT_DC</text>
<text x="255.2" y="139.7">5</text>
<text x="255.2" y="142.2">6</text>
<text x="244.8" y="148.4">TFT_BLK</text>
<text x="245.9" y="145.8">TFT_CS</text>
<text x="255.2" y="144.8">7</text>
<text x="255.2" y="147.3">8</text>
<text x="255.2" y="149.8">9</text>
<text x="246.4" y="153.5">ENC_B</text>
<text x="246.6" y="150.9">ENC_A</text>
<text x="254.6" y="152.4">10</text>
<text x="254.6" y="154.9">11</text>
<text x="67.5" y="159.8">SD_MOSI</text>
<text x="115.4" y="161.1" transform="rotate(-90 115.4 161.1)">GPIO00</text>
<text x="137" y="161.1" transform="rotate(-90 137 161.1)">EN</text>
<text x="244.1" y="156">ENC_BTN</text>
<text x="247.7" y="158.5">KEY0</text>
<text x="254.6" y="157.5">12</text>
<text x="67.5" y="162.4">SD_SCLK</text>
<text x="67.5" y="164.9">SD_MISO</text>
<text x="88.7" y="162.4" transform="rotate(-90 88.7 162.4)">3v3</text>
<text x="90.3" y="172.5">SD_CS</text>
<text x="58.9" y="175.1">SD_DTCT</text>
<text x="10.3" y="186">D</text>
<text x="285.3" y="186">D</text>
<text x="35" y="200">1</text>
<text x="85" y="200">2</text>
<text x="135" y="200">3</text>
<text x="185" y="200">4</text>
<text x="235" y="200">5</text>
<text x="285" y="200">6</text>
</g>
<g font-size="1.3" fill="#008484">
<text x="29.5" y="22.6">D1</text>
<text x="35.8" y="21.3">PWR_FLAG</text>
<text x="55.8" y="22.6">U1</text>
<text x="26.7" y="25.1">Schottky</text>
<text x="52" y="25.1">MCP1826S</text>
<text x="52.3" y="28.9">VI</text>
<text x="59.4" y="28.9">VO</text>
<text x="259.8" y="29">J3</text>
<text x="32.5" y="33">C1</text>
<text x="45" y="32.7">C2</text>
<text x="58.1" y="32.8" transform="rotate(-90 58.1 32.8)">GND</text>
<text x="65.5" y="32.7">C4</text>
<text x="70.6" y="33">C5</text>
<text x="81.2" y="34">R6</text>
<text x="89.9" y="32">LED</text>
<text x="259.8" y="31.4">I2C</text>
<text x="31.3" y="36.8">10uF</text>
<text x="45" y="37.8">100nF</text>
<text x="55.1" y="41.6">GND</text>
<text x="62.2" y="37.8">100nF</text>
<text x="69.4" y="36.8">10uF</text>
<text x="81.3" y="36">1k</text>
<text x="90.1" y="36.5">D5</text>
<text x="94.5" y="41.6">GND</text>
<text x="249.4" y="39.4">GND</text>
<text x="37.3" y="46.7">GND</text>
<text x="69.1" y="46.7">GND</text>
<text x="260.4" y="50.5">J4</text>
<text x="260.4" y="53">POWER</text>
<text x="148.3" y="59.9" transform="rotate(-90 148.3 59.9)">R10</text>
<text x="19.3" y="65.7">USB_C_Receptacle_USB2.0_16P</text>
<text x="33.1" y="63.2">J2</text>
<text x="149.1" y="60.7">10k</text>
<text x="164.6" y="65.7">C12</text>
<text x="248.2" y="61">GND</text>
<text x="38.3" y="70.8">VBUS</text>
<text x="139.2" y="67">C10</text>
<text x="161.3" y="70.8">100nF</text>
<text x="174.9" y="70.8">U2</text>
<text x="39.5" y="75.9">CC1</text>
<text x="54.1" y="73.9">5k1</text>
<text x="54.3" y="75.9">R2</text>
<text x="135.9" y="72.1">1uF</text>
<text x="143.8" y="74.9">GND</text>
<text x="162" y="73.6">GND</text>
<text x="174.9" y="73.4">ESP32-S3-WROOM-1</text>
<text x="39.5" y="78.4">CC2</text>
<text x="40.4" y="83.5">D-</text>
<text x="53.8" y="80.7">5k1</text>
<text x="54.3" y="78.4">R3</text>
<text x="64.8" y="79.5">GND</text>
<text x="146.5" y="78.7">10k</text>
<text x="146.9" y="81">R11</text>
<text x="160.5" y="78.4">EN</text>
<text x="160.5" y="83.5">IO0</text>
<text x="173.7" y="79.1" transform="rotate(-90 173.7 79.1)">3V3</text>
<text x="179.7" y="81">RXD0</text>
<text x="180.1" y="78.4">TXD0</text>
<text x="180.4" y="83.5">IO17</text>
<text x="40.4" y="88.6">D+</text>
<text x="40.4" y="86.1">D-</text>
<text x="160.5" y="88.6">IO2</text>
<text x="160.5" y="86.1">IO1</text>
<text x="177.1" y="88.6">USB_D-</text>
<text x="180.4" y="86.1">IO18</text>
<text x="202.8" y="88.6">R12</text>
<text x="202.8" y="86.6">33R</text>
<text x="260.4" y="84.8">J5</text>
<text x="260.4" y="87.3">SPARE</text>
<text x="40.4" y="91.1">D+</text>
<text x="57.9" y="93.2">D2</text>
<text x="62.2" y="95">C3</text>
<text x="70.9" y="93.4">D3</text>
<text x="76.5" y="95.2">C6</text>
<text x="86.1" y="96">D4</text>
<text x="160.5" y="93.7">IO4</text>
<text x="160.5" y="91.1">IO3</text>
<text x="177.1" y="91.1">USB_D+</text>
<text x="180.4" y="93.7">IO21</text>
<text x="202.5" y="93.2">33R</text>
<text x="202.8" y="91.1">R13</text>
<text x="27.6" y="101.9" transform="rotate(-90 27.6 101.9)">SHIELD</text>
<text x="35.3" y="101.9" transform="rotate(-90 35.3 101.9)">GND</text>
<text x="38.2" y="98.8">SBU1</text>
<text x="38.2" y="101.3">SBU2</text>
<text x="55.3" y="101.1" transform="rotate(-90 55.3 101.1)">TVS/ESD</text>
<text x="64.7" y="100.1" transform="rotate(-90 64.7 100.1)">22pf</text>
<text x="68" y="101.1" transform="rotate(-90 68 101.1)">TVS/ESD</text>
<text x="78.7" y="100.1" transform="rotate(-90 78.7 100.1)">22pf</text>
<text x="82" y="101.1" transform="rotate(-90 82 101.1)">TVS/ESD</text>
<text x="160.5" y="96.2">IO5</text>
<text x="160.5" y="98.8">IO6</text>
<text x="160.5" y="101.3">IO7</text>
<text x="180.4" y="96.2">IO35</text>
<text x="180.4" y="98.8">IO36</text>
<text x="180.4" y="101.3">IO37</text>
<text x="160.5" y="103.8">IO8</text>
<text x="160.5" y="106.4">IO9</text>
<text x="180.4" y="103.8">IO38</text>
<text x="180.4" y="106.4">IO39</text>
<text x="55.1" y="108.9">GND</text>
<text x="67.8" y="108.9">GND</text>
<text x="81.8" y="108.9">GND</text>
<text x="160.5" y="108.9">IO10</text>
<text x="160.5" y="111.5">IO11</text>
<text x="180.4" y="108.9">IO40</text>
<text x="180.4" y="111.5">IO41</text>
<text x="24.6" y="114">GND</text>
<text x="32.3" y="114">GND</text>
<text x="160.5" y="114">IO12</text>
<text x="160.5" y="116.5">IO13</text>
<text x="160.5" y="119.1">IO14</text>
<text x="180.4" y="119.1">IO46</text>
<text x="180.4" y="116.5">IO45</text>
<text x="180.4" y="114">IO42</text>
<text x="160.5" y="121.6">IO15</text>
<text x="160.5" y="124.2">IO16</text>
<text x="173.7" y="125.2" transform="rotate(-90 173.7 125.2)">GND</text>
<text x="180.4" y="121.6">IO47</text>
<text x="180.4" y="124.2">IO48</text>
<text x="167.1" y="130.8">GND</text>
<text x="232.9" y="137.2">GND</text>
<text x="82.1" y="142.4">C7</text>
<text x="88.4" y="143.2">C8</text>
<text x="259.8" y="143.3">J6</text>
<text x="21.1" y="149.1">MOLEX-503398-1892</text>
<text x="82.1" y="148.5">10uF</text>
<text x="88.1" y="148.3">100nF</text>
<text x="54.3" y="150.7" transform="rotate(-90 54.3 150.7)">R1</text>
<text x="56.1" y="151.7" transform="rotate(-90 56.1 151.7)">10k</text>
<text x="58.1" y="150.9" transform="rotate(-90 58.1 150.9)">R4</text>
<text x="60.4" y="151.7" transform="rotate(-90 60.4 151.7)">10k</text>
<text x="264.1" y="154.4" transform="rotate(-90 264.1 154.4)">TFT-LCD-DISPLAY-EC11</text>
<text x="61" y="161.2">33R</text>
<text x="79.2" y="156.2">GND</text>
<text x="57.1" y="162.3">R5</text>
<text x="86.6" y="169.5" transform="rotate(-90 86.6 169.5)">10k</text>
<text x="88.9" y="168.7" transform="rotate(-90 88.9 168.7)">R7</text>
<text x="115.3" y="169" transform="rotate(-90 115.3 169)">R8</text>
<text x="117.3" y="170.2" transform="rotate(-90 117.3 170.2)">220R</text>
<text x="136.9" y="169" transform="rotate(-90 136.9 169)">R9</text>
<text x="138.9" y="170.2" transform="rotate(-90 138.9 170.2)">220R</text>
<text x="115.6" y="178.8">SW1</text>
<text x="124" y="179">C9</text>
<text x="137.2" y="178.8">SW2</text>
<text x="143" y="179">C11</text>
<text x="115.6" y="181.3">BOOT</text>
<text x="123.7" y="183.9">100nF</text>
<text x="137.2" y="181.3">EN</text>
<text x="142.8" y="183.9">100nF</text>
<text x="32.4" y="187.9">J1</text>
<text x="55.1" y="188.9">GND</text>
<text x="112.3" y="189.3">GND</text>
<text x="121.2" y="189.3">GND</text>
<text x="133.9" y="189.3">GND</text>
<text x="140.2" y="189.3">GND</text>
</g>
<g font-size="1.3" fill="#0000c2">
<text x="262.3" y="169.9">Rev.</text>
<text x="267.4" y="169.9">3.1:</text>
<text x="272.2" y="169.9">Orientation</text>
<text x="283.8" y="169.9">D1</text>
</g>
<g font-size="1" fill="#008484">
<text x="41.5" y="154.4">VDD</text>
<text x="41.3" y="159.5">CMD</text>
<text x="40.8" y="164.6">DAT0</text>
<text x="40.8" y="167.1">DAT1</text>
<text x="41.6" y="162.1">CLK</text>
<text x="36.2" y="172.2">CD/DAT3^2</text>
<text x="40.8" y="169.7">DAT2</text>
<text x="32.8" y="174.8">DETECT_SWITCH</text>
<text x="39.2" y="179.8">SHIELD</text>
<text x="41.6" y="182.4">VSS</text>
</g>
<g font-size="1" fill="#840000">
<text x="47.6" y="153.6">4</text>
<text x="47.6" y="158.7">3</text>
<text x="47.6" y="161.2">5</text>
<text x="47.6" y="163.8">7</text>
<text x="47.6" y="166.3">8</text>
<text x="47.2" y="173.9">10</text>
<text x="47.6" y="168.8">1</text>
<text x="47.6" y="171.4">2</text>
<text x="47.1" y="179">P1</text>
<text x="47.6" y="181.5">6</text>
</g>
</svg>
